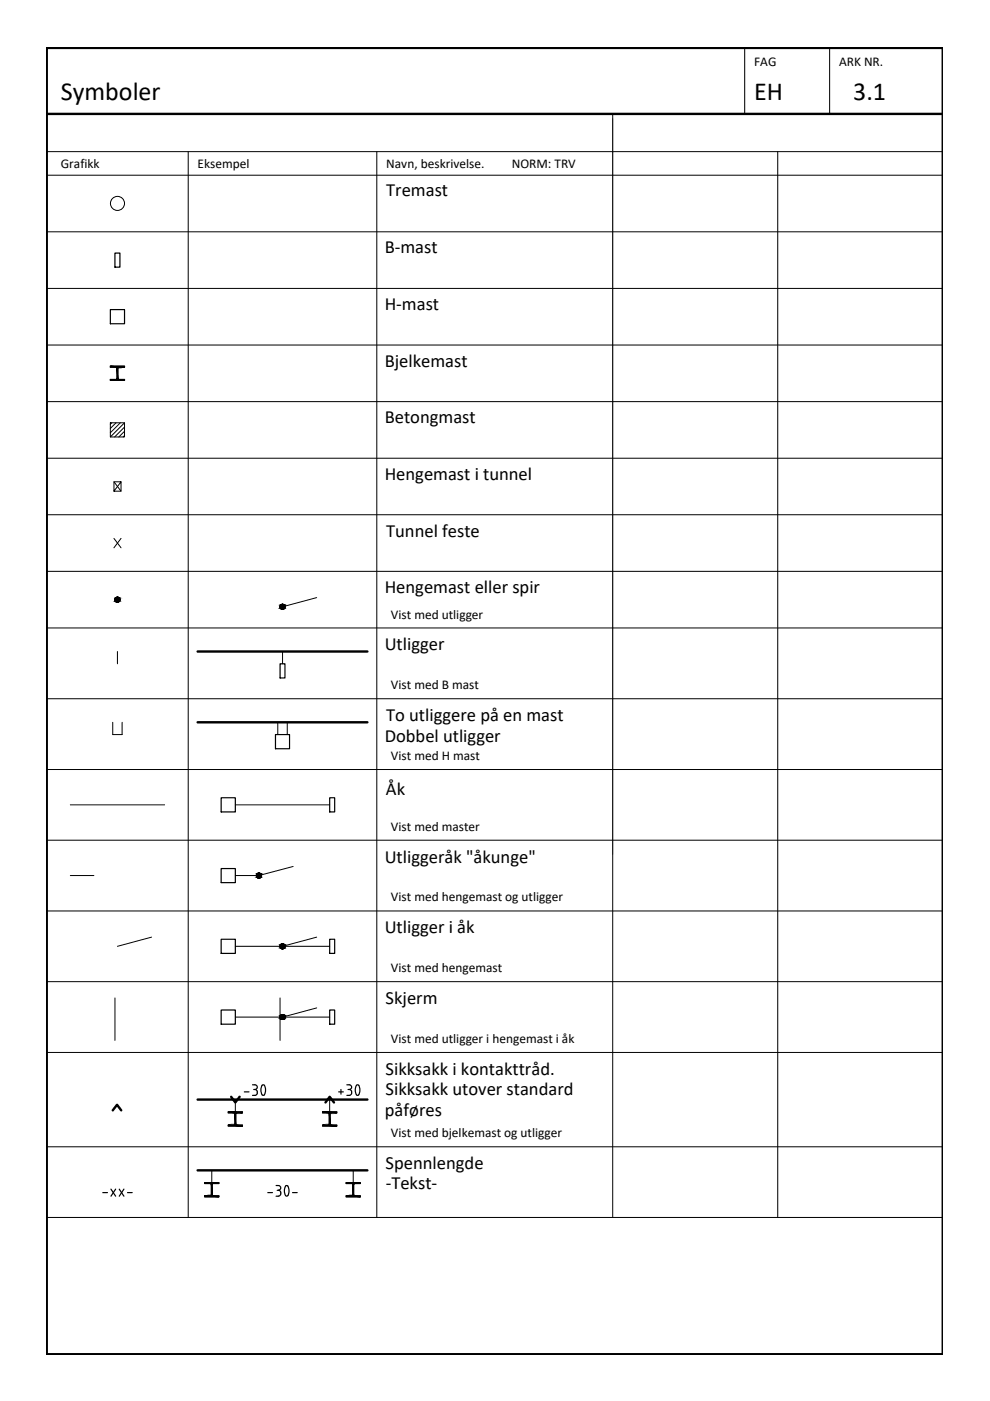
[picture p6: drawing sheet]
<svg xmlns="http://www.w3.org/2000/svg" width="210mm" height="297mm" viewBox="0 0 210 297" stroke-linecap="round" stroke-linejoin="round" font-family="sans-serif">
<!-- layer: RAMME SYMBOLER -->
<g fill="none" stroke="#000" stroke-width=".21">
<path d="M157.9 10.2v14M175.9 10.2v14M9.9 32.2h190M9.9 37.1h190M39.9 32.2v225.9M79.9 32.2v225.9M129.9 24.2v233.9M164.9 32.2v225.9M9.9 49.1h190M9.9 61.2h190M9.9 73.2h190M9.9 85.2h190"/>
<path d="M9.9 97.2h190M9.9 109.1h190M9.9 121.1h190M9.9 133.1h190M9.9 148.1h190M9.9 163.2h190M9.9 178.1h190M9.9 193.1h190M9.9 208.1h190M9.9 223.1h190M9.9 243.1h190M9.9 258.1h190"/>
</g>
<!-- layer: 0 -->
<path d="M129.9 25.1v156" fill="none" stroke="#808080" stroke-width=".21"/>
<!-- layer: RAMME -->
<path d="M9.9 10.2h190v276.9h-190zM9.9 24.2h190" fill="none" stroke="#000" stroke-width=".51"/>
<!-- layer: JBTEH_Komponenter -->
<g fill="#000" stroke="#000" stroke-width=".21">
<path d="M59.8 129.2h.2zM59.8 128.1h.2zM54.8 186.2h.2zM54.8 185.1h.2zM59.8 201.1h.2zM59.8 216.2h.2zM59.8 200.1h.2zM59.8 215.1h.2z"/>
<path d="M59.8 129.2h.2zM59.8 129.2h.2z"/>
<path d="M59.8 128.1h.2zM59.8 128.1h.2z"/>
<path d="M59.8 128.1h.3zM59.7 128.1h.4z"/>
<path d="M59.7 128.1l.4 .1zM59.7 128.1l.4 .1z"/>
<path d="M59.7 129.1h.4zM59.7 129.1l.3 .1z"/>
<path d="M59.7 128.2h.5zM59.6 128.2h.6z"/>
<path d="M59.7 129.1h.4zM59.7 129.1h.4z"/>
<path d="M59.6 128.2h.6zM59.6 128.2h.6z"/>
<path d="M59.6 129.1h.6zM59.6 129.1h.5z"/>
<path d="M59.6 128.2h.6zM59.6 128.2h.6z"/>
<path d="M59.6 129.1h.6zM59.6 129.1h.6z"/>
<path d="M59.5 128.2l.8 .1zM59.5 128.2l.8 .1z"/>
<path d="M59.5 129h.7zM59.5 129l.7 .1z"/>
<path d="M59.5 128.3h.8zM59.5 128.3h.8z"/>
<path d="M59.5 129h.8zM59.5 129h.7z"/>
<path d="M59.5 128.3l.8 .1zM59.5 128.3l.8 .1z"/>
<path d="M59.5 129h.8zM59.5 129h.8z"/>
<path d="M59.5 128.4h.9zM59.5 128.4h.9z"/>
<path d="M59.5 128.9h.8zM59.5 128.9l.8 .1z"/>
<path d="M59.4 128.4h1zM59.4 128.4h1z"/>
<path d="M59.4 128.9h1zM59.4 128.9h.9z"/>
<path d="M59.4 128.4l1 .1zM59.4 128.4l1 .1z"/>
<path d="M59.4 128.5h1zM59.4 128.5h1z"/>
<path d="M59.4 128.8h1zM59.4 128.8h1z"/>
<path d="M59.4 128.8h1zM59.4 128.8l1 .1z"/>
<path d="M59.4 128.5l1 .1zM59.4 128.5l1 .1z"/>
<path d="M59.4 128.6l1 .1zM59.4 128.6l1 .1z"/>
<path d="M59.4 128.7h1zM59.4 128.7h1z"/>
<path d="M59.4 128.7h1zM59.4 128.7h1z"/>
<path d="M59.4 128.7h1zM59.4 128.7l1 .1z"/>
<path d="M54.8 186.2h.2zM54.8 186.2h.2z"/>
<path d="M54.8 185.1h.2zM54.8 185.1h.2z"/>
<path d="M54.8 185.1h.3zM54.7 185.1h.4z"/>
<path d="M54.7 185.1l.4 .1zM54.7 185.2h.4z"/>
<path d="M54.7 186.1h.4zM54.7 186.1l.3 .1z"/>
<path d="M54.7 185.2h.5zM54.6 185.2h.6z"/>
<path d="M54.7 186.1h.4zM54.7 186.1h.4z"/>
<path d="M54.6 185.2h.6zM54.6 185.2h.6z"/>
<path d="M54.6 186.1h.6zM54.6 186.1h.5z"/>
<path d="M54.6 185.2l.6 .1zM54.6 185.3h.6z"/>
<path d="M54.6 186.1h.6zM54.6 186.1h.6z"/>
<path d="M54.6 185.3h.7zM54.6 185.3h.7z"/>
<path d="M54.6 186h.6zM54.6 186l.6 .1z"/>
<path d="M54.5 185.3h.8zM54.5 185.3h.8z"/>
<path d="M54.5 186h.8zM54.5 186h.7z"/>
<path d="M54.5 185.3l.8 .1zM54.5 185.3l.8 .1z"/>
<path d="M54.5 186h.8zM54.5 186h.8z"/>
<path d="M54.5 185.4h.9zM54.5 185.4h.9z"/>
<path d="M54.5 185.9h.8zM54.5 185.9l.8 .1z"/>
<path d="M54.4 185.4h1zM54.4 185.4h1z"/>
<path d="M54.4 185.9h1zM54.4 185.9h.9z"/>
<path d="M54.4 185.4l1 .1zM54.4 185.4l1 .1z"/>
<path d="M54.4 185.8h1zM54.4 185.8l1 .1z"/>
<path d="M54.4 185.5h1zM54.4 185.5h1z"/>
<path d="M54.4 185.8h1zM54.4 185.8h1z"/>
<path d="M54.4 185.5l1 .1zM54.4 185.5l1 .1z"/>
<path d="M54.4 185.6h1zM54.4 185.6h1z"/>
<path d="M54.4 185.6l1 .1zM54.4 185.6l1 .1z"/>
<path d="M54.4 185.7h1zM54.4 185.7h1z"/>
<path d="M54.4 185.7h1zM54.4 185.7l1 .1z"/>
<path d="M59.8 201.1l.2 .1zM59.8 201.2h.2z"/>
<path d="M59.8 216.2h.2zM59.8 216.2h.2z"/>
<path d="M59.8 200.1h.2zM59.8 200.1h.2z"/>
<path d="M59.8 215.1h.2zM59.8 215.1h.2z"/>
<path d="M59.8 200.1l.3 .1zM59.7 200.2h.4z"/>
<path d="M59.8 215.1h.3zM59.7 215.1h.4z"/>
<path d="M59.7 200.2h.4zM59.7 200.2h.4z"/>
<path d="M59.7 201.1h.4zM59.7 201.1h.3z"/>
<path d="M59.7 215.1l.4 .1zM59.7 215.1l.4 .1z"/>
<path d="M59.7 216.1h.4zM59.7 216.1l.3 .1z"/>
<path d="M59.7 200.2h.5zM59.6 200.2h.6z"/>
<path d="M59.7 201.1h.4zM59.7 201.1h.4z"/>
<path d="M59.7 215.2h.5zM59.6 215.2h.6z"/>
<path d="M59.7 216.1h.4zM59.7 216.1h.4z"/>
<path d="M59.6 200.2h.6zM59.6 200.2h.6z"/>
<path d="M59.6 201.1h.6zM59.6 201.1h.5z"/>
<path d="M59.6 215.2h.6zM59.6 215.2h.6z"/>
<path d="M59.6 216.1h.6zM59.6 216.1h.5z"/>
<path d="M59.6 200.2h.6zM59.5 200.2h.7z"/>
<path d="M59.6 201.1h.6zM59.6 201.1h.6z"/>
<path d="M59.6 215.2h.6zM59.5 215.2h.7z"/>
<path d="M59.6 216.1h.6zM59.6 216.1h.6z"/>
<path d="M59.5 200.2l.8 .1zM59.5 200.2l.8 .1z"/>
<path d="M59.5 201h.7zM59.5 201l.7 .1z"/>
<path d="M59.5 215.2l.8 .1zM59.5 215.2l.8 .1z"/>
<path d="M59.5 216h.7zM59.5 216l.7 .1z"/>
<path d="M59.5 200.3h.8zM59.5 200.3h.8z"/>
<path d="M59.5 201h.8zM59.5 201h.7z"/>
<path d="M59.5 215.3h.8zM59.5 215.3h.8z"/>
<path d="M59.5 216h.8zM59.5 216h.7z"/>
<path d="M59.5 200.3l.8 .1zM59.5 200.3l.8 .1z"/>
<path d="M59.5 201h.8zM59.5 201h.8z"/>
<path d="M59.5 215.3h.8zM59.5 215.3h.8z"/>
<path d="M59.5 216h.8zM59.5 216h.8z"/>
<path d="M59.5 200.4h.9zM59.5 200.4h.9z"/>
<path d="M59.5 200.9h.8zM59.5 200.9l.8 .1z"/>
<path d="M59.5 215.3l.9 .1zM59.5 215.3l.9 .1z"/>
<path d="M59.5 215.9h.8zM59.5 215.9l.8 .1z"/>
<path d="M59.4 200.4h1zM59.4 200.4h1z"/>
<path d="M59.4 200.9h1zM59.4 200.9h.9z"/>
<path d="M59.4 215.4h1zM59.4 215.4h1z"/>
<path d="M59.4 215.9h1zM59.4 215.9h.9z"/>
<path d="M59.4 200.4l1 .1zM59.4 200.4l1 .1z"/>
<path d="M59.4 200.5h1zM59.4 200.5h1z"/>
<path d="M59.4 200.8h1zM59.4 200.8h1z"/>
<path d="M59.4 200.8h1zM59.4 200.8l1 .1z"/>
<path d="M59.4 215.4l1 .1zM59.4 215.4l1 .1z"/>
<path d="M59.4 215.5h1zM59.4 215.5h1z"/>
<path d="M59.4 215.8h1zM59.4 215.8h1z"/>
<path d="M59.4 215.8h1zM59.4 215.8l1 .1z"/>
<path d="M59.4 200.5l1 .1zM59.4 200.5l1 .1z"/>
<path d="M59.4 200.6h1zM59.4 200.6h1z"/>
<path d="M59.4 200.6l1 .1zM59.4 200.6l1 .1z"/>
<path d="M59.4 200.7h1zM59.4 200.7h1z"/>
<path d="M59.4 200.7h1zM59.4 200.7l1 .1z"/>
<path d="M59.4 215.5l1 .1zM59.4 215.5l1 .1z"/>
<path d="M59.4 215.6h1zM59.4 215.6h1z"/>
<path d="M59.4 215.6l1 .1zM59.4 215.6l1 .1z"/>
<path d="M59.4 215.7h1zM59.4 215.7h1z"/>
<path d="M59.4 215.7h1zM59.4 215.7l1 .1z"/>
</g>
<g fill="none" stroke="#000" stroke-width=".21">
<circle cx="59.9" cy="128.6" r=".52"/>
<circle cx="54.9" cy="185.6" r=".52"/>
<circle cx="59.9" cy="215.6" r=".52"/>
<circle cx="59.9" cy="200.6" r=".52"/>
</g>
<!-- layer: JBTEH_KL_Mast_Komponenter -->
<g fill="none" stroke="#000" stroke-width=".21">
<path d="M23.4 89.6h3v3h-3zM23.7 89.6l-.3 .4M24.6 89.6l-1.2 1.2M25.5 89.6l-2.1 2.2M26.4 89.6l-3 3M26.4 90.6l-2.1 2M26.4 91.4l-1.2 1.2M26.4 92.4l-.3 .2M24.2 102.2l1.5 1.9M24.2 114.2l1.5 1.9M25.7 102.2l-1.5 1.9h1.5v-1.9h-1.5v1.9M25.7 114.2l-1.5 1.9"/>
<circle cx="24.9" cy="43.1" r="1.49"/>
<circle cx="24.9" cy="127.1" r=".52"/>
</g>
<!-- layer: JBTEH_KL_Mast_staal -->
<g fill="none" stroke="#000" stroke-width=".25">
<path d="M24.4 53.7h1v2.9h-1zM23.4 65.6h3v3h-3zM24.7 77.9h-1.3v-.3h3v.3h-1.3M24.7 77.8l.1 .2M24.8 78v2.3M25 78v2.4l1.4 .1v.1h-3v-.1h1.3M25.1 77.8l-.1 .2M24.8 80.3l-.1 .2M58.4 155.7h3v3.1h-3zM59.4 140.7h1v3h-1zM46.9 169.1h3v3h-3zM69.9 169.1h1.1v3h-1.1z"/>
<path d="M46.9 199.1h3v3h-3zM46.9 184.2h3v2.9h-3zM69.9 199.1h1.1v3h-1.1zM46.9 214.1h3v3h-3zM69.9 214.1h1.1v3h-1.1zM49.8 236.1v2.4h-1.4v.2h3v-.2h-1.4v-2.4M69.8 236.1v2.3M69.8 238.4l-.1 .1M70 236.1v2.4h1.4v.2h-3v-.2h1.3M45.1 250.9h1.3v-.2h-3v.2l1.4 .1v2.4l-.1 .1h-1.3v.2h3v-.2h-1.3M45.1 250.9l-.1 .2v2.3l.1 .1M74.8 251.1v2.3"/>
<path d="M74.8 251.1l-.1-.2h-1.3v-.2h3v.2h-1.2l-.2 .2v2.4h1.4v.2h-3v-.2h1.3l.1-.1"/>
</g>
<g fill="#000" stroke="#000" stroke-width=".21">
<path d="M24.8 78h.2zM24.8 78h.2z"/>
<path d="M24.8 78l.2 2.3v-2.3zM24.8 78l.2 2.3h-.2z"/>
<path d="M24.8 77.9h.2zM24.8 77.9h.2z"/>
<path d="M24.8 77.9h.2zM24.8 77.9l.2 .1z"/>
<path d="M24.8 77.9h.2zM24.8 77.9h.2z"/>
<path d="M24.8 77.9h.2zM24.8 77.9h.2z"/>
<path d="M24.7 77.9h.4zM24.7 77.9h.3z"/>
<path d="M24.7 77.9h.4zM24.7 77.9h.4z"/>
<path d="M24.7 77.9h.4zM24.7 77.9h.4z"/>
<path d="M24.7 77.9h.4zM24.7 77.9h.4z"/>
<path d="M23.4 77.6l3 .3v-.3zM23.4 77.6l3 .3h-3z"/>
<path d="M24.8 80.3h.2zM24.8 80.3h.2z"/>
<path d="M24.8 80.3h.2zM24.8 80.3h.2z"/>
<path d="M24.8 80.3l.2 .1zM24.8 80.3l.2 .1z"/>
<path d="M24.8 80.4h.2zM24.8 80.4h.2z"/>
<path d="M24.8 80.4h.2zM24.8 80.4h.2z"/>
<path d="M24.8 80.4h.3zM24.8 80.4h.3z"/>
<path d="M24.7 80.4h.4zM24.7 80.4h.4z"/>
<path d="M24.7 80.4h.4zM24.7 80.4h.4z"/>
<path d="M24.7 80.4l.4 .1zM24.7 80.4l.4 .1z"/>
<path d="M23.4 80.5l3 .1v-.1zM23.4 80.5l3 .1h-3z"/>
<path d="M49.8 236.1l.2 2.3v-2.3zM49.8 236.1l.2 2.3h-.2z"/>
<path d="M49.8 238.4h.2zM49.8 238.4h.2z"/>
<path d="M49.8 238.4h.2zM49.8 238.4h.2z"/>
<path d="M49.8 238.4l.2 .1zM49.8 238.4l.2 .1z"/>
<path d="M49.8 238.5h.2zM49.8 238.5h.2z"/>
<path d="M49.8 238.5h.3zM49.8 238.5h.3z"/>
<path d="M49.7 238.5h.4zM49.7 238.5h.4z"/>
<path d="M49.7 238.5h.4zM49.7 238.5h.4z"/>
<path d="M49.7 238.5h.5zM49.7 238.5h.5z"/>
<path d="M48.4 238.5l3 .2v-.2zM48.4 238.5l3 .2h-3z"/>
<path d="M69.8 236.1l.2 2.3v-2.3zM69.8 236.1l.2 2.3h-.2z"/>
<path d="M69.8 238.4h.2zM69.8 238.4h.2z"/>
<path d="M69.8 238.4h.2zM69.8 238.4h.2z"/>
<path d="M69.8 238.4l.2 .1zM69.8 238.4l.2 .1z"/>
<path d="M69.8 238.5h.2zM69.8 238.5h.2z"/>
<path d="M69.8 238.5h.2zM69.8 238.5h.2z"/>
<path d="M69.8 238.5h.3zM69.7 238.5h.4z"/>
<path d="M69.7 238.5h.4zM69.7 238.5h.4z"/>
<path d="M69.7 238.5h.4zM69.7 238.5h.4z"/>
<path d="M68.4 238.5l3 .2v-.2zM68.4 238.5l3 .2h-3z"/>
<path d="M44.8 251.1h.2zM44.8 251.1h.2z"/>
<path d="M44.8 251.1l.2 2.3v-2.3zM44.8 251.1l.2 2.3h-.2z"/>
<path d="M44.8 253.4h.2zM44.8 253.4h.2z"/>
<path d="M44.8 253.4h.2zM44.8 253.4h.2z"/>
<path d="M44.8 251h.2zM44.8 251h.2z"/>
<path d="M44.8 251h.2zM44.8 251l.2 .1z"/>
<path d="M44.8 253.4l.2 .1zM44.8 253.4l.2 .1z"/>
<path d="M44.8 253.5h.2zM44.8 253.5h.2z"/>
<path d="M44.8 251h.2zM44.8 251h.2z"/>
<path d="M44.8 253.5h.2zM44.8 253.5h.2z"/>
<path d="M44.8 251h.2zM44.8 251h.2z"/>
<path d="M44.8 253.5h.3zM44.7 253.5h.4z"/>
<path d="M44.7 251h.4zM44.7 251h.3z"/>
<path d="M44.7 253.5h.4zM44.7 253.5h.4z"/>
<path d="M44.7 250.9h.4zM44.7 250.9l.4 .1z"/>
<path d="M44.7 253.5h.4zM44.7 253.5h.4z"/>
<path d="M44.7 250.9h.4zM44.7 250.9h.4z"/>
<path d="M43.4 250.7l3 .2v-.2zM43.4 250.7l3 .2h-3z"/>
<path d="M43.4 253.5l3 .2v-.2zM43.4 253.5l3 .2h-3z"/>
<path d="M74.8 251.1l.2 2.3v-2.3zM74.8 251.1l.2 2.3h-.2z"/>
<path d="M74.8 253.4h.2zM74.8 253.4h.2z"/>
<path d="M74.8 251l.2 .1zM74.8 251l.2 .1z"/>
<path d="M74.8 251.1h.2zM74.8 251.1h.2z"/>
<path d="M74.8 253.4h.2zM74.8 253.4h.2z"/>
<path d="M74.8 253.4l.2 .1zM74.8 253.4l.2 .1z"/>
<path d="M74.8 251h.2zM74.8 251h.2z"/>
<path d="M74.8 253.5h.2zM74.8 253.5h.2z"/>
<path d="M74.8 251h.2zM74.8 251h.2z"/>
<path d="M74.8 253.5h.3zM74.8 253.5h.3z"/>
<path d="M74.7 251h.4zM74.7 251h.3z"/>
<path d="M74.7 253.5h.4zM74.7 253.5h.4z"/>
<path d="M74.7 251h.4zM74.7 251h.4z"/>
<path d="M74.7 253.5h.4zM74.7 253.5h.4z"/>
<path d="M74.7 250.9h.4zM74.7 250.9l.4 .1z"/>
<path d="M74.7 253.5h.4zM74.7 253.5h.4z"/>
<path d="M74.7 250.9h.4zM74.7 250.9h.4z"/>
<path d="M73.4 250.7l3 .2v-.2zM73.4 250.7l3 .2h-3z"/>
<path d="M73.4 253.5l3 .2v-.2zM73.4 253.5l3 .2h-3z"/>
</g>
<!-- layer: JBTEH_KL_Mast_Komponenter -->
<g fill="#000" stroke="#000" stroke-width=".21">
<path d="M24.8 127.7h.2zM24.8 126.6h.2z"/>
<path d="M24.8 127.7h.2zM24.8 127.7h.2z"/>
<path d="M24.8 126.6h.2zM24.8 126.6h.2z"/>
<path d="M24.8 126.6h.3zM24.7 126.6h.4z"/>
<path d="M24.7 126.6l.4 .1zM24.7 126.7h.4z"/>
<path d="M24.7 127.6h.4zM24.7 127.6l.3 .1z"/>
<path d="M24.7 126.7h.5zM24.6 126.7h.6z"/>
<path d="M24.7 127.6h.4zM24.7 127.6h.4z"/>
<path d="M24.6 126.7h.6zM24.6 126.7h.6z"/>
<path d="M24.6 127.6h.6zM24.6 127.6h.5z"/>
<path d="M24.6 126.7h.6zM24.6 126.7h.6z"/>
<path d="M24.6 127.6h.6zM24.6 127.6h.6z"/>
<path d="M24.6 126.7l.7 .1zM24.5 126.8h.8z"/>
<path d="M24.6 127.6h.6zM24.6 127.6h.6z"/>
<path d="M24.5 126.8h.8zM24.5 126.8h.8z"/>
<path d="M24.5 127.5h.8zM24.5 127.5l.7 .1z"/>
<path d="M24.5 126.8l.8 .1zM24.5 126.8l.8 .1z"/>
<path d="M24.5 127.5h.8zM24.5 127.5h.8z"/>
<path d="M24.5 126.9h.9zM24.5 126.9h.9z"/>
<path d="M24.5 127.4h.8zM24.5 127.4l.8 .1z"/>
<path d="M24.4 126.9l1 .1zM24.4 126.9l1 .1z"/>
<path d="M24.4 127.4h1zM24.4 127.4h.9z"/>
<path d="M24.4 127h1zM24.4 127h1z"/>
<path d="M24.4 127.3h1zM24.4 127.3l1 .1z"/>
<path d="M24.4 127h1zM24.4 127h1z"/>
<path d="M24.4 127l1 .1zM24.4 127l1 .1z"/>
<path d="M24.4 127.2l1 .1zM24.4 127.2l1 .1z"/>
<path d="M24.4 127.3h1zM24.4 127.3h1z"/>
<path d="M24.4 127.1h1zM24.4 127.1h1z"/>
<path d="M24.4 127.1l1 .1zM24.4 127.1l1 .1z"/>
<path d="M24.4 127.2h1zM24.4 127.2h1z"/>
</g>
<!-- layer: JBTEH_KL_Sikksakk -->
<path d="M41.9 138.1h36M41.9 153.1h36M23.9 235.4l.9-1.2 .9 1.2M41.9 233.1h36M41.9 248.1h36" fill="none" stroke="#000" stroke-width=".51"/>
<!-- layer: JBTEH_KL_Utligger -->
<g fill="none" stroke="#000" stroke-width=".21">
<path d="M24.9 138.1v2.6M59.9 138.1v2.6M67.1 126.7l-7.2 2M23.9 153.1v2.6h2v-2.6M58.9 153.1v2.6M60.9 153.1v2.6M14.9 170.6h20M49.9 170.6h20M14.9 185.6h5M32.1 198.7l-7.2 1.9M62.2 183.7l-7.3 1.9h-5M67.1 198.7l-7.2 1.9"/>
<path d="M24.4 211.6v9M49.9 200.6h20M49.9 215.6h20M59.4 211.6v9M67.1 213.7l-7.2 1.9M44.9 248.1v2.6M74.9 248.1v2.6"/>
</g>
<!-- layer: 0 -->
<path d="M56.8 252.9h1M58.5 251.4h.5M58.5 253.6h.5M58.8 252.4h.2M59 251.4a.5 .5 0 0 1 .5 .5 .5 .5 0 0 1-.5 .4 .64 .64 0 0 1 .5 .7 .64 .64 0 0 1-.5 .6M60.5 251.5l.3-.1 .2 .1M60.5 251.5a1.9 1.9 0 0 0 .1 2.1l.4-.1a2.08 2.08 0 0 0 0-2M62 252.9h1" fill="none" stroke="#000" stroke-width=".25"/>
<g font-size="7.9">
<text x="50.4" y="234.6">-30</text>
<text x="70.6" y="234.6">+30</text>
</g>
<g font-size="5.5">
<text x="12.9" y="21.1">Symboler</text>
<text x="159.9" y="21.1">EH</text>
<text x="180.9" y="21.1">3.1</text>
</g>
<text font-size="4.4" x="20.5" y="254.7">-xx-</text>
<g font-size="3.9">
<text x="81.9" y="41.7">Tremast</text>
<text x="81.6" y="53.7">B-mast</text>
<text x="81.6" y="65.6">H-mast</text>
<text x="81.6" y="77.8">Bjelkemast</text>
<text x="81.6" y="89.6">Betongmast</text>
<text x="81.6" y="101.8">Hengemast i tunnel</text>
<text x="81.9" y="113.8">Tunnel feste</text>
<text x="81.6" y="125.8">Hengemast eller spir</text>
<text x="81.6" y="137.8">Utligger</text>
<text x="81.9" y="152.9">To utliggere på en mast</text>
<text x="81.6" y="157.2">Dobbel utligger</text>
<text x="81.8" y="168.5">Åk</text>
<text x="81.6" y="182.9">Utliggeråk &quot;åkunge&quot;</text>
<text x="81.6" y="197.9">Utligger i åk</text>
<text x="81.8" y="212.8">Skjerm</text>
<text x="81.8" y="227.9">Sikksakk i kontakttråd.</text>
<text x="81.8" y="232.2">Sikksakk utover standard</text>
<text x="81.6" y="236.7">påføres</text>
<text x="81.8" y="247.8">Spennlengde</text>
<text x="81.8" y="252.2">-Tekst-</text>
</g>
<g font-size="2.8">
<text x="159.9" y="13.9">FAG</text>
<text x="177.9" y="13.9">ARK NR.</text>
<text x="12.9" y="35.6">Grafikk</text>
<text x="41.9" y="35.6">Eksempel</text>
<text x="81.9" y="35.6">Navn, beskrivelse.</text>
<text x="108.5" y="35.6">NORM: TRV</text>
<text x="82.9" y="131.1">Vist med utligger</text>
<text x="82.9" y="146.1">Vist med B mast</text>
<text x="82.9" y="161.1">Vist med H mast</text>
<text x="82.9" y="176.1">Vist med master</text>
<text x="82.9" y="191.1">Vist med hengemast og utligger</text>
<text x="82.9" y="206.1">Vist med hengemast</text>
<text x="82.9" y="221.1">Vist med utligger i hengemast i åk</text>
<text x="82.9" y="241.1">Vist med bjelkemast og utligger</text>
</g>
</svg>
